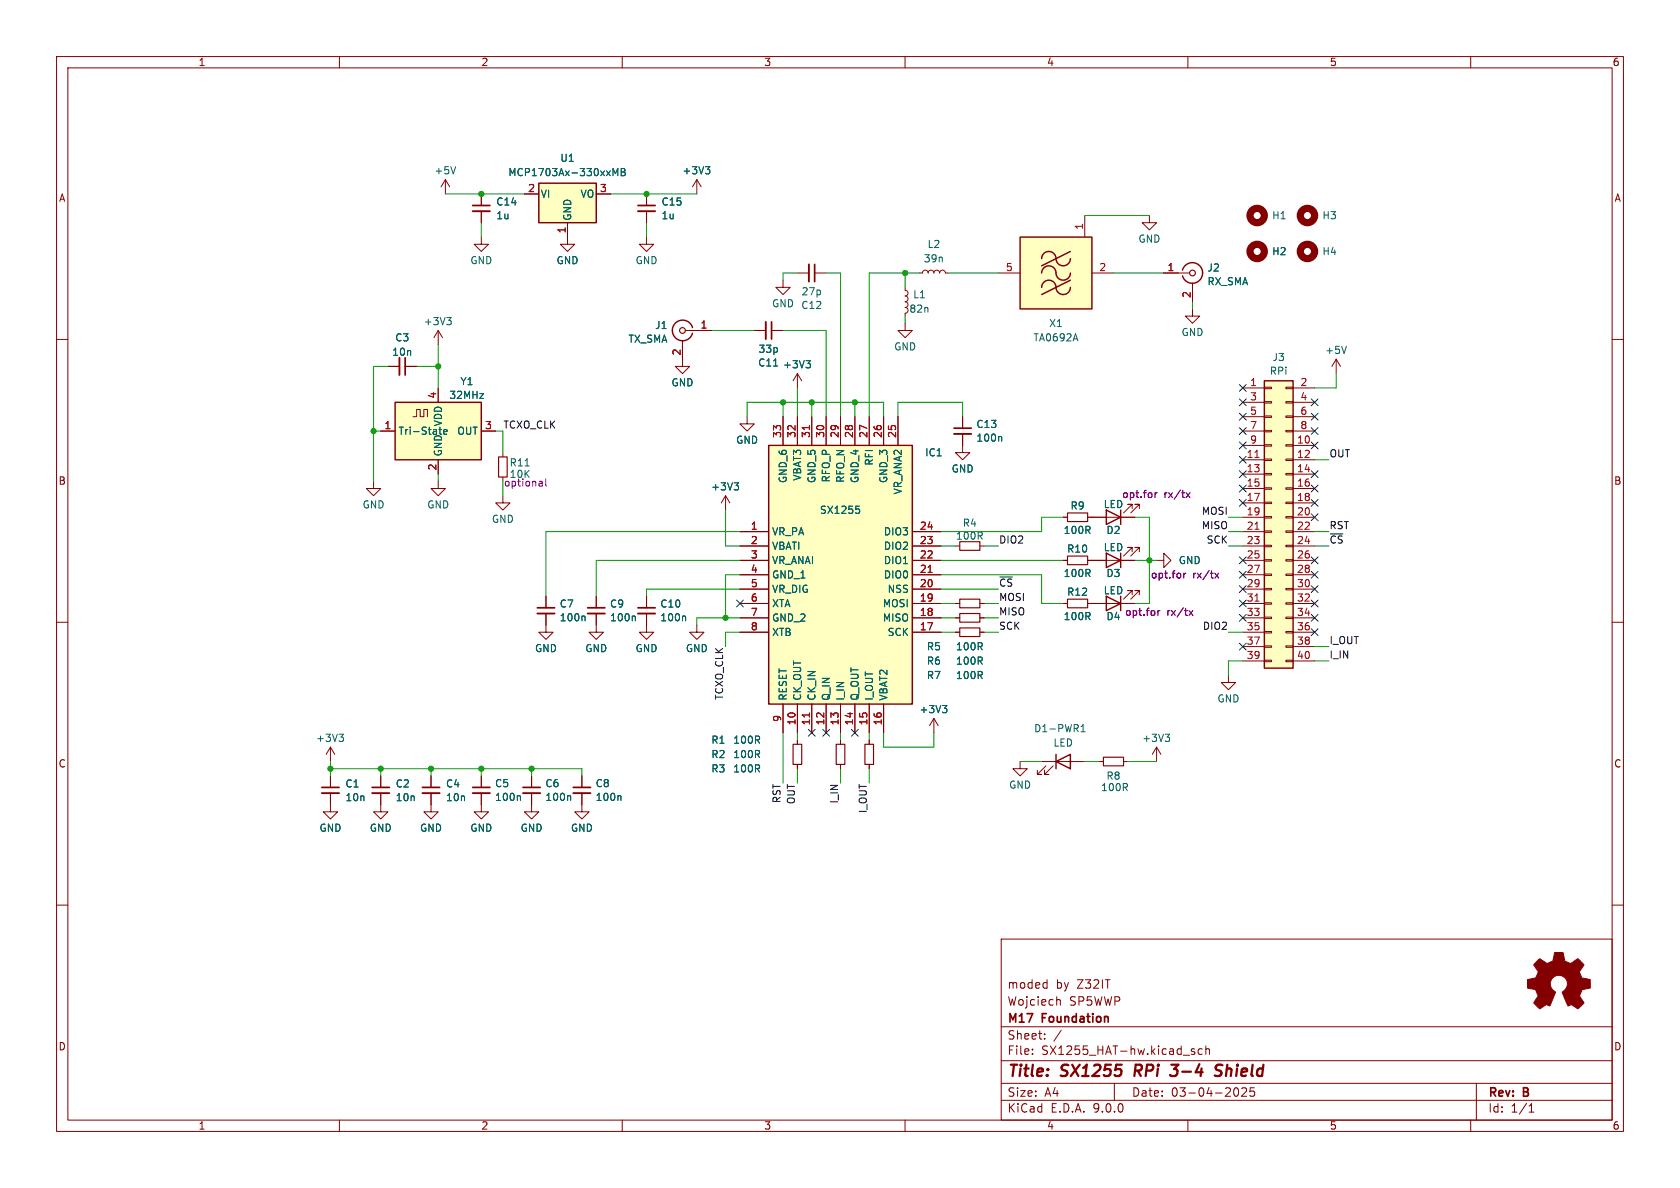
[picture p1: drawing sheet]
<svg xmlns="http://www.w3.org/2000/svg" width="297mm" height="210mm" viewBox="0 0 297 210" stroke-linecap="round" stroke-linejoin="round" font-family="sans-serif">
<g fill="none" stroke="#840000" stroke-width=".18">
<path d="M10 10h277v190h-277zM12 12h273v186h-273zM60 10v2M110 10v2M160 10v2M210 10v2M260 10v2M203.2 38.1v1.3h1.3l-1.3 1.2-1.3-1.2h1.3M121.2 58.4h4.5M133.3 58.4h2.1M136.4 58.4h2M160 57.2v1.2h1.3l-1.3 1.3-1.3-1.3h1.3"/>
<path d="M205.7 48.3h4.6M210.8 54.6v1.3h1.3l-1.3 1.3-1.3-1.3h1.3M210.8 50v3.3M10 60h2M120.6 60.2v4.6h1.3l-1.3 1.2-1.2-1.2h1.2M236.2 63.5l-.7 1.3M236.2 63.5l.8 1.3M236.2 63.5v2.5M285 60h2M66 85.1v1.3h1.3l-1.3 1.2-1.2-1.2h1.2M77.5 85.1v1.3h1.2l-1.2 1.2-1.3-1.2h1.3M88.9 87.6v1.3h1.3l-1.3 1.3-1.3-1.3h1.3"/>
<path d="M88.9 80v.8M128.3 87.6l-.8 1.3M128.3 87.6l.7 1.3M128.3 87.6v2.6M10 110h2M96.5 108.5v3.3h1.3l-1.3 1.2-1.3-1.2h1.3M96.5 105.4v2M105.4 105.4v2M105.4 108.5v2M114.3 105.4v2M114.3 108.5v2M123.2 110.5v1.3h1.3l-1.3 1.2-1.3-1.2h1.3"/>
<path d="M285 110h2M58.4 137.2v2M67.3 137.2v2M76.2 137.2v2M85.1 137.2v2M94 137.2v2M148.6 130.8v.8M148.6 135.1v.8M153.7 130.8v.8M153.7 135.1v.8M58.4 140.2v3.3h1.3l-1.3 1.3-1.3-1.3h1.3M67.3 140.2v3.3h1.3l-1.3 1.3-1.3-1.3h1.3"/>
<path d="M76.2 140.2v3.3h1.3l-1.3 1.3-1.3-1.3h1.3M85.1 140.2v3.3h1.3l-1.3 1.3-1.3-1.3h1.3M94 140.2v3.3h1.2l-1.2 1.3-1.3-1.3h1.3M102.9 142.2v1.3h1.2l-1.2 1.3-1.3-1.3h1.3M10 160h2M177 166h108v32h-108zM185 173.7l.1 .1M185.1 173.2v1.5M185.1 174.6l-.1 .1M187 176.7h.2l.3 .2v.8M285 160h2M60 198v2"/>
<path d="M110 198v2M160 198v2M177 194.5h108M177 191.5h108M177 187.5h108M177 181.5h108M182.5 186.3v.1M182.5 185.5v.1M184.7 183.6v.1M184.7 182.8v.1M187.6 182.1l-1.3 2M197 191.5v3"/>
<path d="M210 198v2M210.7 185.8l.5 .2v.2l-.2 .2-.4-.1M210.7 185.5h.5M212.5 185.5l-.4-.1-.3 .3v.4l.2 .2h.5M213.2 185.5l.2-.1 .3 .1 .1 .9M213.2 184.9v1.5M218.3 192.4l.2-.1a.81 .81 0 0 1 .5 .6 .81 .81 0 0 1-.3 .8h-.4M219.5 192.4l.6-.1 .2 .1 .1 .3-.9 1.1h.9M221.7 192.3h-.7v.7l.2-.1h.5l.1 .3-.1 .5-.2 .1-.5-.1M260 198v2M261 191.5v6.5M270.3 196.6h.9"/>
<path d="M270.3 195.5l.4-.4v1.5"/>
</g>
<path d="M200.8 188.2l-.3 2M207.1 188.2h1.2l-.7 .8 .4 .1M208 190l-.3 .2h-.6M216.1 188.3a.85 .85 0 0 0-1 .1 .45 .45 0 0 0 .1 .8l.4 .1a.49 .49 0 0 1 .3 .5 .49 .49 0 0 1-.4 .4l-.8-.1" fill="none" stroke="#840000" stroke-width=".4"/>
<path d="M136.4 56.9v3M95 107.4h3M103.9 107.4h3M112.8 107.4h3M56.9 139.2h3M65.8 139.2h3M74.7 139.2h3M83.6 139.2h3M92.5 139.2h3" fill="none" stroke="#840000" stroke-width=".3"/>
<path d="M135.4 56.9v3M95 108.5h3M103.9 108.5h3M112.8 108.5h3M56.9 140.2h3M65.8 140.2h3M74.7 140.2h3M83.6 140.2h3M92.5 140.2h3" fill="none" stroke="#840000" stroke-width=".33"/>
<path d="M238 61.2l-.4 1.3M92.8 82.4h.8M129.8 85.3h.8l-.5 .5M130.3 85.8l.3 .3v.3l-.3 .2M103.2 108.9l.2 .2v.6M112.1 108.9l.2 .2v.6M121 108.9l.2 .2v.6M91.8 140.7l.2 .1v.7M100.7 140.7l.2 .1v.7" fill="none" stroke="#006464" stroke-width=".18"/>
<g fill="none" stroke="#840000" stroke-width="1.3">
<circle cx="231.1" cy="38.1" r="1.27"/>
<circle cx="222.2" cy="44.4" r="1.27"/>
<circle cx="231.1" cy="44.4" r="1.27"/>
</g>
<path d="M118.9 58.4a1.81 1.81 0 0 0 1.5 1.8 1.81 1.81 0 0 0 2-1.3M122.4 57.9a1.82 1.82 0 0 0-2-1.3 1.82 1.82 0 0 0-1.5 1.8M209 47.8a1.81 1.81 0 0 1 2.8-1 1.81 1.81 0 0 1 0 2.9 1.81 1.81 0 0 1-2.7-.9" fill="none" stroke="#840000" stroke-width=".25"/>
<g fill="none" stroke="#840000" stroke-width=".2">
<path d="M88.1 80.8h1.6v3.5h-1.6zM147.8 131.6h1.6v3.5h-1.6zM152.9 131.6h1.5v3.5h-1.5z"/>
<circle cx="120.7" cy="58.4" r=".51"/>
<circle cx="210.8" cy="48.3" r=".51"/>
</g>
<path d="M95.7 85.1l.2 .2v.6M95.9 85.9h-.5M95.9 85.4h-.5M96.5 84.7v1l.2 .2" fill="none" stroke="#840084" stroke-width=".18"/>
<path d="M69.8 71.1h15.3v10.2h-15.3z" fill="#ffffc2"/>
<path d="M69.8 71.1h15.3v10.2h-15.3zM195.6 97.8l2.5 1.3-2.5 1.2zM198.1 97.8v2.5M195.6 105.4l2.5 1.3-2.5 1.3zM198.1 105.4v2.6" fill="none" stroke="#840000" stroke-width=".25"/>
<g fill="none" stroke="#840000" stroke-width=".18">
<path d="M77.5 58.4v2.6M77.5 58.4l-.8 1.3M77.5 58.4l.7 1.3M67.3 76.2h2.5M68.6 64.8h2M71.6 64.8h2.1M73 73.7h.7v-1.3h.6v1.3h.6v-1.3h.7v1.3M77.5 68.6v2.5M85.1 76.2h2.5M77.5 81.3v2.5M193 99.1h7.7M200.2 97.5v-.7h-.8h.8l-1.6 1.5"/>
<path d="M201.4 97.5v-.7h-.7h.7l-1.5 1.5M105.4 110.5v1.3h1.3l-1.3 1.2-1.3-1.2h1.3M114.3 110.5v1.3h1.3l-1.3 1.2-1.3-1.2h1.3M193 106.7h7.7M200.2 105.2v-.8h-.8h.8l-1.6 1.5M201.4 105.2v-.8h-.7h.7l-1.5 1.5M58.4 132.1l-.7 1.3M58.4 132.1l.8 1.3M58.4 132.1v2.5"/>
</g>
<path d="M79 56.1h.8l-.5 .5M79.5 56.6l.3 .3v.3l-.3 .2M77.8 75.5v1.1M78.5 76l-.1 .6M78.9 75.9l.1 .3-.6 .2M79 76.7l-.1 .1M59.9 129.8h.8l-.4 .5M60.5 130.3l.2 .2v.3l-.2 .3" fill="none" stroke="#006464" stroke-width=".18"/>
<path d="M71.6 63.2v3.1" fill="none" stroke="#840000" stroke-width=".3"/>
<path d="M70.6 63.2v3.1" fill="none" stroke="#840000" stroke-width=".33"/>
<path d="M204.7 107.9v.9M205.1 107.9l-.4 .3M209.3 101.3v.9M209.6 101.3l-.3 .3M210.2 107.9l.7 .9M210.9 107.9l-.7 .9M214.8 101.3l.6 .9M215.4 101.3l-.6 .9" fill="none" stroke="#840084" stroke-width=".18"/>
<path d="M223.5 67.3h5.1v50.8h-5.1z" fill="#ffffc2"/>
<path d="M223.5 67.3h5.1v50.8h-5.1z" fill="none" stroke="#840000" stroke-width=".25"/>
<g fill="none" stroke="#840000" stroke-width=".18">
<path d="M78.7 31.8l-.7 1.2M78.7 31.8l.8 1.2M78.7 31.8v2.5M85.1 34.3v2M85.1 37.3v2.1M132.1 73.7v1.2h1.2l-1.2 1.3-1.3-1.3h1.3M219.7 68.6h3.8M219.7 71.1h3.8M219.7 73.7h3.8M219.7 76.2h3.8M219.7 78.7h3.8M223.5 68.5h1.3v.2h-1.3z"/>
<path d="M223.5 71h1.3v.2h-1.3zM223.5 73.5h1.3v.3h-1.3zM223.5 76.1h1.3v.2h-1.3zM223.5 78.6h1.3v.3h-1.3zM227.3 68.5h1.3v.2h-1.3zM227.3 71h1.3v.2h-1.3zM227.3 73.5h1.3v.3h-1.3zM227.3 76.1h1.3v.2h-1.3zM227.3 78.6h1.3v.3h-1.3zM228.6 68.6h3.8M228.6 71.1h3.8M228.6 73.7h3.8"/>
<path d="M228.6 76.2h3.8M228.6 78.7h3.8M188 91.4h.7M192.3 91.4h.7M219.7 81.3h3.8M219.7 83.8h3.8M219.7 86.4h3.8M219.7 88.9h3.8M219.7 91.4h3.8M219.7 94h3.8M219.7 96.5h3.8M219.7 99.1h3.8"/>
<path d="M223.5 81.2h1.3v.2h-1.3zM223.5 83.7h1.3v.2h-1.3zM223.5 86.2h1.3v.3h-1.3zM223.5 88.8h1.3v.2h-1.3zM223.5 91.3h1.3v.3h-1.3zM223.5 93.9h1.3v.2h-1.3zM223.5 96.4h1.3v.2h-1.3zM223.5 98.9h1.3v.3h-1.3zM227.3 81.2h1.3v.2h-1.3zM227.3 83.7h1.3v.2h-1.3zM227.3 86.2h1.3v.3h-1.3zM227.3 88.8h1.3v.2h-1.3z"/>
<path d="M227.3 91.3h1.3v.3h-1.3zM227.3 93.9h1.3v.2h-1.3zM227.3 96.4h1.3v.2h-1.3zM227.3 98.9h1.3v.3h-1.3zM228.6 81.3h3.8M228.6 83.8h3.8M228.6 86.4h3.8M228.6 88.9h3.8M228.6 91.4h3.8M228.6 94h3.8M228.6 96.5h3.8M228.6 99.1h3.8"/>
<path d="M219.7 101.6h3.8M219.7 104.1h3.8M219.7 106.7h3.8M219.7 109.2h3.8M219.7 111.8h3.8M219.7 114.3h3.8M219.7 116.8h3.8M223.5 101.5h1.3v.2h-1.3zM223.5 104h1.3v.3h-1.3zM223.5 106.6h1.3v.2h-1.3zM223.5 109.1h1.3v.2h-1.3zM223.5 111.6h1.3v.3h-1.3z"/>
<path d="M223.5 114.2h1.3v.2h-1.3zM223.5 116.7h1.3v.3h-1.3zM227.3 101.5h1.3v.2h-1.3zM227.3 104h1.3v.3h-1.3zM227.3 106.6h1.3v.2h-1.3zM227.3 109.1h1.3v.2h-1.3zM227.3 111.6h1.3v.3h-1.3zM227.3 114.2h1.3v.2h-1.3zM227.3 116.7h1.3v.3h-1.3zM228.6 101.6h3.8M228.6 104.1h3.8M228.6 106.7h3.8"/>
<path d="M228.6 109.2h3.8M228.6 111.8h3.8M228.6 114.3h3.8M228.6 116.8h3.8M141 130.8v.8M141 135.1v.8"/>
</g>
<path d="M221.9 80.9h.7M221.9 93.6h.7M221.9 106.3h.7" fill="none" stroke="#a90000" stroke-width=".18"/>
<path d="M188.7 90.7h3.6v1.5h-3.6zM140.2 131.6h1.5v3.5h-1.5z" fill="none" stroke="#840000" stroke-width=".2"/>
<path d="M83.6 36.3h3" fill="none" stroke="#840000" stroke-width=".3"/>
<path d="M83.6 37.3h3" fill="none" stroke="#840000" stroke-width=".33"/>
<path d="M80.6 29.5l-.5 1.2" fill="none" stroke="#006464" stroke-width=".18"/>
<path d="M135.9 78.7h25.4v45.8h-25.4z" fill="#ffffc2"/>
<path d="M135.9 78.7h25.4v45.8h-25.4zM195.6 90.2l2.5 1.2-2.5 1.3zM198.1 90.2v2.5" fill="none" stroke="#840000" stroke-width=".25"/>
<g fill="none" stroke="#840000" stroke-width=".18">
<path d="M138.4 49.5v1.3h1.3l-1.3 1.3-1.2-1.3h1.2M141 48.3h2M144 48.3h2M162.6 48.3h.5l.1-.4 .4-.1 .3 .1 .2 .4 .1-.4 .4-.1 .3 .1 .2 .4 .1-.4 .4-.1 .4 .1 .1 .4 .2-.4 .3-.1 .4 .1 .1 .4h.5M138.4 73.7v5M141 66v2.6M141 73.7v5M141 66l-.8 1.3M141 66l.7 1.3M143.5 73.7v5M146 73.7v5M148.6 73.7v5"/>
<path d="M151.1 73.7v5M153.7 73.7v5M156.2 73.7v5M158.7 73.7v5M170.2 76.7v3.3h1.2l-1.2 1.3-1.3-1.3h1.3M170.2 73.7v2M130.8 94h5.1M130.8 96.5h5.1M130.8 99.1h5.1M161.3 94h5.1M161.3 96.5h5.1M161.3 99.1h5.1"/>
<path d="M168.9 96.5h.8M173.2 96.5h.8M193 91.4h7.7M200.2 89.9v-.7h-.8h.8l-1.6 1.5M201.4 89.9v-.7h-.7h.7l-1.5 1.5M130.8 101.6h5.1M130.8 104.1h5.1M130.8 106.7h5.1M130.8 109.2h5.1M130.8 111.8h5.1M161.3 101.6h5.1M161.3 104.1h5.1"/>
<path d="M161.3 106.7h5.1M161.3 109.2h5.1M161.3 111.8h5.1M138.4 124.5v5M141 124.5v5M143.5 124.5v5M146 124.5v5M148.6 124.5v5M151.1 124.5v5M153.7 124.5v5M156.2 124.5v5"/>
</g>
<path d="M143.1 75.2v.8M164.1 101.2h.7M143.1 126v.8" fill="none" stroke="#a90000" stroke-width=".18"/>
<path d="M142.5 63.8h.8l-.5 .4M143 64.2l.3 .3v.3l-.3 .2M176.9 77.2l.2 .1v.7M151.3 89.5h.6M151.4 90h.3l.3 .2-.1 .5h-.5" fill="none" stroke="#006464" stroke-width=".18"/>
<path d="M271.7 170l.5-.5 .9 .6a.62 .62 0 0 0 1 0l.2-.1a1.62 1.62 0 0 0 .5-1.4l.1-.2h1.4l.2 .8a.74 .74 0 0 0 .7 .9l.5 .2 1.3-.8 1 1-.4 .7a.75 .75 0 0 0-.1 1.2l.2 .5 1.4 .3 .1 1.5-1.5 .2v.2a1.23 1.23 0 0 0-.3 1.2l.6 1-.1 .1-1 .9-.8-.5a.54 .54 0 0 0-.8 0l-1.1-2.3a2.33 2.33 0 0 0 .9-2 1.54 1.54 0 0 0-2.5-.7 1.54 1.54 0 0 0 .4 2.6l-1.1 2.4a.69 .69 0 0 0-1.1 .2l-.6 .3-1.1-1 .8-1.2-.2-.6a.71 .71 0 0 0-.9-.7l-.7-.2v-1.4l.4-.1a1.11 1.11 0 0 0 1.2-.7 .72 .72 0 0 0-.2-1.2l-.4-.7z" fill="#840000" stroke="#840000" stroke-width=".18"/>
<path d="M144 46.7v3.1M168.7 75.7h3" fill="none" stroke="#840000" stroke-width=".3"/>
<path d="M143 46.7v3.1M168.7 76.7h3" fill="none" stroke="#840000" stroke-width=".33"/>
<path d="M169.7 95.8h3.5v1.5h-3.5z" fill="none" stroke="#840000" stroke-width=".2"/>
<path d="M204.2 87.1v.9M204.6 87.1l-.4 .3M209.7 87.1l.7 .9M210.4 87.1l-.7 .9" fill="none" stroke="#840084" stroke-width=".18"/>
<path d="M180.3 41.9h12.7v12.7h-12.7z" fill="#ffffc2"/>
<path d="M180.3 41.9h12.7v12.7h-12.7zM184.1 50.8a1.31 1.31 0 0 1 1.5-1.3 1.31 1.31 0 0 1 1.1 1.6 1.27 1.27 0 0 0 1.4 1 1.27 1.27 0 0 0 1.1-1.3M184.1 48.3a1.31 1.31 0 0 1 1.5-1.3 1.31 1.31 0 0 1 1.1 1.6 1.27 1.27 0 0 0 1.4 .9 1.27 1.27 0 0 0 1.1-1.2M184.1 45.7a1.31 1.31 0 0 1 1.5-1.2 1.31 1.31 0 0 1 1.1 1.5 1.27 1.27 0 0 0 1.4 1 1.27 1.27 0 0 0 1.1-1.3M189.2 49.5l-5.1 2.6M189.2 44.5l-5.1 2.5M186.7 134.6l2.5-1.2v2.5zM186.7 133.4v2.5" fill="none" stroke="#840000" stroke-width=".25"/>
<g fill="none" stroke="#840000" stroke-width=".18">
<path d="M191.8 38.1v3.8M85.1 41.9v1.3h1.3l-1.3 1.3-1.3-1.3h1.3M100.3 41.9v1.3h1.3l-1.3 1.3-1.2-1.3h1.2M160 50.8v.5l.4 .2 .1 .3-.1 .4-.4 .1 .4 .2 .1 .3-.1 .4-.4 .1 .4 .3 .1 .4-.2 .3h-.3l.4 .2 .1 .4-.1 .3-.4 .2v.5M176.5 48.3h3.8M193 48.3h3.8M188 99.1h.7M192.3 99.1h.7M204.5 99.1h1.2v-1.3l1.3 1.3-1.3 1.2v-1.2M168.9 106.7h.8M168.9 109.2h.8M168.9 111.8h.8"/>
<path d="M173.2 106.7h.8M173.2 109.2h.8M173.2 111.8h.8M188 106.7h.7M192.3 106.7h.7M217.2 119.4v1.3h1.2l-1.2 1.2-1.3-1.2h1.3M102.9 137.2v2M165.1 127l-.8 1.3M165.1 127l.8 1.3M165.1 127v2.5M180.3 134.6v1.3h1.3l-1.3 1.3-1.2-1.3h1.2M184.1 134.6h7.7"/>
<path d="M184.9 135.4l-1.5 1.5h.7h-.7v-.8M186.2 135.4l-1.5 1.5h.7h-.7v-.8M194.3 134.6h.8M198.6 134.6h.8M204.5 132.1l-.8 1.3M204.5 132.1l.7 1.3M204.5 132.1v2.5M102.9 140.2v2"/>
</g>
<path d="M101.3 139.2h3.1" fill="none" stroke="#840000" stroke-width=".3"/>
<path d="M101.3 140.2h3.1" fill="none" stroke="#840000" stroke-width=".33"/>
<path d="M166.6 124.7h.8l-.4 .5M167.2 125.2l.2 .2v.3l-.2 .3M191.1 129.4h.7M191.1 128.5l.4-.4v1.3M206 129.8h.8l-.5 .5M206.5 130.3l.3 .2v.3l-.3 .3M109.6 140.7l.2 .1v.7" fill="none" stroke="#006464" stroke-width=".18"/>
<circle cx="222.2" cy="38.1" r="1.27" fill="none" stroke="#840000" stroke-width="1.3"/>
<path d="M188.7 98.3h3.6v1.5h-3.6zM169.7 108.5h3.5v1.5h-3.5zM169.7 105.9h3.5v1.5h-3.5zM169.7 111h3.5v1.5h-3.5zM188.7 105.9h3.6v1.5h-3.6zM195.1 133.9h3.5v1.5h-3.5z" fill="none" stroke="#840000" stroke-width=".2"/>
<path d="M95.2 32.4h10.2v7h-10.2z" fill="#ffffc2"/>
<path d="M95.2 32.4h10.2v7h-10.2z" fill="none" stroke="#840000" stroke-width=".25"/>
<g fill="none" stroke="#840000" stroke-width=".18">
<path d="M85.1 34.3v2M85.1 37.3v2.1M92.7 34.3h2.5M100.3 39.4v2.5M105.4 34.3h2.5M114.3 34.3v2M114.3 37.3v2.1M123.2 31.8l-.8 1.2M123.2 31.8l.8 1.2M123.2 31.8v2.5M114.3 41.9v1.3h1.3l-1.3 1.3-1.3-1.3h1.3M123.2 58.4h2.5"/>
<path d="M133.3 58.4h2.1M136.4 58.4h2M205.7 48.3h2.6M210.8 50.8v2.5M67.3 76.2h2.5M68.6 64.8h2M71.6 64.8h2.1M77.5 68.6v2.5M85.1 76.2h2.5M120.6 61v2.5M138.4 73.7v5M141 73.7v5"/>
<path d="M143.5 73.7v5M146 73.7v5M148.6 73.7v5M151.1 73.7v5M153.7 73.7v5M156.2 73.7v5M158.7 73.7v5M170.2 73.7v2M170.2 76.7v2M77.5 81.3v2.5M130.8 94h5.1M130.8 96.5h5.1"/>
<path d="M130.8 99.1h5.1M161.3 94h5.1M161.3 96.5h5.1M161.3 99.1h5.1M188 91.4h.7M188 99.1h.7M192.3 91.4h3.3M192.3 99.1h3.3M198.1 91.4h2.6M198.1 99.1h2.6M96.5 105.4v2M96.5 108.5v2"/>
<path d="M105.4 105.4v2M105.4 108.5v2M114.3 105.4v2M114.3 108.5v2M130.8 101.6h5.1M130.8 104.1h5.1M130.8 106.7h5.1M130.8 109.2h5.1M130.8 111.8h5.1M161.3 101.6h5.1M161.3 104.1h5.1M161.3 106.7h5.1"/>
<path d="M161.3 109.2h5.1M161.3 111.8h5.1M168.9 106.7h.8M168.9 109.2h.8M168.9 111.8h.8M173.2 106.7h.8M173.2 109.2h.8M173.2 111.8h.8M188 106.7h.7M192.3 106.7h3.3M198.1 106.7h2.6M58.4 137.2v2"/>
<path d="M67.3 137.2v2M76.2 137.2v2M85.1 137.2v2M94 137.2v2M102.9 137.2v2M138.4 124.5v5M141 124.5v5M141 130.8v.8M141 135.1v.8M143.5 124.5v5M146 124.5v5M148.6 124.5v5"/>
<path d="M148.6 130.8v.8M148.6 135.1v.8M151.1 124.5v5M153.7 124.5v5M153.7 130.8v.8M153.7 135.1v.8M156.2 124.5v5M58.4 140.2v2M67.3 140.2v2M76.2 140.2v2M85.1 140.2v2M94 140.2v2"/>
<path d="M102.9 140.2v2"/>
</g>
<g fill="none" stroke="#006464" stroke-width=".18">
<path d="M108.4 31.1v-1.3l.4 .9 .4-.9v1.3M109.8 29.8h.4l.3 .2-.3 .4 .3 .1 .1 .3-.3 .3h-.5zM109.8 30.4h.4M124.7 29.5h.8l-.4 .5M125.2 30l.3 .2v.3l-.3 .2M77.8 75.5v1.1M78.5 76l-.1 .6M78.9 75.9l.1 .3-.6 .2M79 76.7l-.1 .1M142.5 63.8h.8l-.5 .4M143 64.2l.3 .3v.3l-.3 .2M176.9 77.2l.2 .1v.7"/>
<path d="M129.8 85.3h.8l-.5 .5M130.3 85.8l.3 .3v.3l-.3 .2M151.3 89.5h.6M151.4 90h.3l.3 .2-.1 .5h-.5M103.2 108.9l.2 .2v.6M112.1 108.9l.2 .2v.6M121 108.9l.2 .2v.6M166.6 124.7h.8l-.4 .5M167.2 125.2l.2 .2v.3l-.2 .3M91.8 140.7l.2 .1v.7M100.7 140.7l.2 .1v.7M109.6 140.7l.2 .1v.7"/>
</g>
<path d="M112.8 36.3h3" fill="none" stroke="#840000" stroke-width=".3"/>
<path d="M112.8 37.3h3" fill="none" stroke="#840000" stroke-width=".33"/>
<g fill="none" stroke="#009600" stroke-width=".18">
<path d="M78.7 34.3h14M85.1 39.4v2.5M107.9 34.3h15.3M114.3 39.4v2.5M191.8 38.1h11.4M125.7 58.4h7.6M138.4 58.4h7.6v15.3M141 48.3h-2.6v1.2M146 48.3h2.6v25.4M160 48.3v2.5M160 55.9v1.3M162.6 48.3h-8.9v25.4"/>
<path d="M167.6 48.3h8.9M196.8 48.3h8.9M210.8 53.3v1.3M66 76.2h1.3M68.6 64.8h-2.6v20.3M73.7 64.8h3.8M77.5 61v7.6M87.6 76.2h1.3v3.8M132.1 73.7v-2.6h24.1v2.6M138.4 71.1v2.6M141 68.6v5.1M143.5 71.1v2.6"/>
<path d="M151.1 71.1v2.6M158.7 73.7v-2.6h11.5v2.6M236.2 66v2.6h-3.8M77.5 83.8v1.3M88.9 85.1v2.5M128.3 90.2v6.3h2.5M130.8 94h-34.3v11.4M130.8 99.1h-25.4v6.3M166.4 96.5h2.5M166.4 99.1h21.6M174 96.5h2.5M188 91.4h-3.9v2.6h-17.7"/>
<path d="M200.7 91.4h2.5v15.3h-2.5M200.7 99.1h3.8M217.2 96.5h2.5M217.2 94h2.5M217.2 91.4h2.5M232.4 96.5h2.5M232.4 94h2.5M232.4 81.3h2.5M130.8 111.8h-2.5v2.5M130.8 109.2h-7.6v1.3M130.8 101.6h-2.5v7.6M130.8 104.1h-16.5v1.3"/>
<path d="M166.4 111.8h2.5M166.4 109.2h2.5M166.4 101.6h17.7v5.1h3.9M166.4 104.1h10.1M166.4 106.7h2.5M174 111.8h2.5M174 109.2h2.5M174 106.7h2.5M217.2 111.8h2.5M219.7 116.8h-2.5v2.6M232.4 116.8h2.5M232.4 114.3h2.5"/>
<path d="M58.4 135.9h44.5v1.3M58.4 134.6v2.6M67.3 135.9v1.3M76.2 135.9v1.3M85.1 135.9v1.3M94 135.9v1.3M138.4 129.5v8.9M141 129.5v1.3M141 135.9v2.5M148.6 129.5v1.3M148.6 135.9v2.5M153.7 129.5v1.3"/>
<path d="M153.7 135.9v2.5M156.2 129.5v2.6h8.9v-2.6M180.3 134.6h3.8M191.8 134.6h2.5M199.4 134.6h5.1"/>
</g>
<g fill="none" stroke="#000084" stroke-width=".18">
<path d="M219.1 70.5l1.2 1.2M219.1 78.1l1.2 1.2M219.1 73.1l1.2 1.2M219.1 75.6l1.2 1.2M219.1 68l1.2 1.2M220.3 70.5l-1.2 1.2M220.3 78.1l-1.2 1.2M220.3 68l-1.2 1.2M220.3 73.1l-1.2 1.2M220.3 75.6l-1.2 1.2M231.8 78.1l1.2 1.2M231.8 73.1l1.2 1.2"/>
<path d="M231.8 70.5l1.2 1.2M231.8 75.6l1.2 1.2M233 78.1l-1.2 1.2M233 73.1l-1.2 1.2M233 70.5l-1.2 1.2M233 75.6l-1.2 1.2M219.1 98.5l1.2 1.2M219.1 85.8l1.2 1.2M219.1 83.2l1.2 1.2M219.1 80.7l1.2 1.2M219.1 88.3l1.2 1.2M220.3 98.5l-1.2 1.2"/>
<path d="M220.3 85.8l-1.2 1.2M220.3 83.2l-1.2 1.2M220.3 80.7l-1.2 1.2M220.3 88.3l-1.2 1.2M231.8 85.8l1.2 1.2M231.8 88.3l1.2 1.2M231.8 98.5l1.2 1.2M231.8 90.8l1.2 1.2M231.8 83.2l1.2 1.2M233 85.8l-1.2 1.2M233 88.3l-1.2 1.2M233 90.8l-1.2 1.2"/>
<path d="M233 98.5l-1.2 1.2M233 83.2l-1.2 1.2M130.2 106.1l1.2 1.2M131.4 106.1l-1.2 1.2M219.1 108.6l1.2 1.2M219.1 101l1.2 1.2M219.1 103.5l1.2 1.2M219.1 113.7l1.2 1.2M219.1 106.1l1.2 1.2M220.3 108.6l-1.2 1.2M220.3 101l-1.2 1.2M220.3 103.5l-1.2 1.2"/>
<path d="M220.3 113.7l-1.2 1.2M220.3 106.1l-1.2 1.2M231.8 111.2l1.2 1.2M231.8 106.1l1.2 1.2M231.8 108.6l1.2 1.2M231.8 103.5l1.2 1.2M231.8 101l1.2 1.2M233 106.1l-1.2 1.2M233 108.6l-1.2 1.2M233 111.2l-1.2 1.2M233 101l-1.2 1.2M233 103.5l-1.2 1.2"/>
<path d="M142.9 128.9l1.2 1.2M144.1 128.9l-1.2 1.2M145.4 128.9l1.3 1.2M146.7 128.9l-1.3 1.2M150.5 128.9l1.2 1.2M151.7 128.9l-1.2 1.2"/>
</g>
<path d="M204.2 87.1v.9M204.6 87.1l-.4 .3M209.7 87.1l.7 .9M210.4 87.1l-.7 .9M204.7 107.9v.9M205.1 107.9l-.4 .3M209.3 101.3v.9M209.6 101.3l-.3 .3M210.2 107.9l.7 .9M210.9 107.9l-.7 .9M214.8 101.3l.6 .9M215.4 101.3l-.6 .9" fill="none" stroke="#840084" stroke-width=".18"/>
<path d="M143.1 75.2v.8M164.1 101.2h.7M143.1 126v.8" fill="none" stroke="#a90000" stroke-width=".18"/>
<g fill="#009600" stroke="#009600" stroke-width=".18">
<circle cx="66" cy="76.2" r=".46"/>
<circle cx="94" cy="135.9" r=".46"/>
<circle cx="76.2" cy="135.9" r=".46"/>
<circle cx="67.3" cy="135.9" r=".46"/>
<circle cx="85.1" cy="135.9" r=".46"/>
<circle cx="58.4" cy="135.9" r=".46"/>
<circle cx="160" cy="48.3" r=".46"/>
<circle cx="143.5" cy="71.1" r=".46"/>
<circle cx="151.1" cy="71.1" r=".46"/>
<circle cx="138.4" cy="71.1" r=".46"/>
<circle cx="128.3" cy="109.2" r=".46"/>
<circle cx="203.2" cy="99.1" r=".46"/>
<circle cx="114.3" cy="34.3" r=".46"/>
<circle cx="85.1" cy="34.3" r=".46"/>
<circle cx="77.5" cy="64.8" r=".46"/>
</g>
<g font-size="2.8" fill="#840000">
<text x="178" y="190.9">Title:</text>
<text x="187.7" y="190.9">SX1255</text>
<text x="201.4" y="190.9">RPi</text>
<text x="208.7" y="190.9">3-4</text>
<text x="217.3" y="190.9">Shield</text>
</g>
<g font-size="2.1" fill="#840000">
<text x="178" y="178">Wojciech</text>
<text x="178" y="175">moded</text>
<text x="186.7" y="175">by</text>
<text x="189" y="178">SP5WWP</text>
<text x="190.5" y="175">Z32IT</text>
<text x="178" y="184">Sheet:</text>
<text x="178" y="181.2">M17</text>
<text x="184.3" y="181.2">Foundation</text>
<text x="178" y="186.7">File:</text>
<text x="184.1" y="186.7">SX1255_HAT-hw.kicad_sch</text>
<text x="178" y="196.9">KiCad</text>
<text x="178" y="194.1">Size:</text>
<text x="184.7" y="194.1">A4</text>
<text x="185.7" y="196.9">E.D.A.</text>
<text x="193.3" y="196.9">9.0.0</text>
<text x="200" y="194.1">Date:</text>
<text x="207" y="194.1">03-04-2025</text>
<text x="263" y="194.3">Rev:</text>
<text x="263" y="196.9">Id:</text>
<text x="267.1" y="196.9">1/1</text>
<text x="269.4" y="194.3">B</text>
</g>
<g font-size="1.8" fill="#840000">
<text x="35" y="11.9">1</text>
<text x="85" y="11.9">2</text>
<text x="135" y="11.9">3</text>
<text x="185" y="11.9">4</text>
<text x="235" y="11.9">5</text>
<text x="285" y="11.9">6</text>
<text x="10.3" y="35.9">A</text>
<text x="285.3" y="35.9">A</text>
<text x="10.3" y="85.9">B</text>
<text x="285.3" y="85.9">B</text>
<text x="10.3" y="135.9">C</text>
<text x="285.3" y="135.9">C</text>
<text x="10.3" y="185.9">D</text>
<text x="285.3" y="185.9">D</text>
<text x="35" y="199.9">1</text>
<text x="85" y="199.9">2</text>
<text x="135" y="199.9">3</text>
<text x="185" y="199.9">4</text>
<text x="235" y="199.9">5</text>
<text x="285" y="199.9">6</text>
</g>
<g font-size="1.8" fill="#006464">
<text x="99" y="28.8">U1</text>
<text x="76.7" y="31">+5V</text>
<text x="89.8" y="31.3">MCP1703Ax-330xxMB</text>
<text x="95.5" y="35.2">VI</text>
<text x="102.5" y="35.2">VO</text>
<text x="120.5" y="31">+3V3</text>
<text x="87.6" y="39">1u</text>
<text x="87.6" y="36.5">C14</text>
<text x="101.2" y="39.1" transform="rotate(-90 101.2 39.1)">GND</text>
<text x="116.8" y="39">1u</text>
<text x="116.8" y="36.5">C15</text>
<text x="224.8" y="39">H1</text>
<text x="233.7" y="39">H3</text>
<text x="83.1" y="46.9">GND</text>
<text x="98.3" y="46.9">GND</text>
<text x="112.3" y="46.9">GND</text>
<text x="163.2" y="46.6">39n</text>
<text x="163.9" y="44">L2</text>
<text x="201.2" y="43.1">GND</text>
<text x="224.8" y="45.3">H2</text>
<text x="233.7" y="45.3">H4</text>
<text x="141.6" y="52.4">27p</text>
<text x="161.3" y="52.9">L1</text>
<text x="213.4" y="48.2">J2</text>
<text x="213.4" y="50.6">RX_SMA</text>
<text x="74.8" y="57.7">+3V3</text>
<text x="115.7" y="58.4">J1</text>
<text x="136.4" y="54.5">GND C12</text>
<text x="160.7" y="55.5">82n</text>
<text x="185.4" y="58">X1</text>
<text x="208.8" y="59.6">GND</text>
<text x="69.2" y="63.1">10n</text>
<text x="69.8" y="60.6">C3</text>
<text x="111" y="60.8">TX_SMA</text>
<text x="133.9" y="65">C11 +3V3</text>
<text x="134" y="62.6">33p</text>
<text x="158" y="62.1">GND</text>
<text x="182.6" y="60.6">TA0692A</text>
<text x="224.9" y="64">J3</text>
<text x="234.2" y="62.8">+5V</text>
<text x="79.3" y="70.7">32MHz</text>
<text x="81.3" y="68.3">Y1</text>
<text x="118.6" y="68.5">GND</text>
<text x="224.4" y="66.5">RPi</text>
<text x="70.4" y="77.1">Tri-State</text>
<text x="78.3" y="75.5" transform="rotate(-90 78.3 75.5)">VDD</text>
<text x="80.8" y="77.1">OUT</text>
<text x="172.5" y="75.9">C13</text>
<text x="78.3" y="80.8" transform="rotate(-90 78.3 80.8)">GND</text>
<text x="90" y="82.7">R11</text>
<text x="130" y="78.7">GND</text>
<text x="154.5" y="82.4" transform="rotate(-90 154.5 82.4)">RFI</text>
<text x="163.5" y="80.9">IC1</text>
<text x="168.1" y="83.7">GND</text>
<text x="172.5" y="78.3">100n</text>
<text x="125.6" y="86.9">+3V3</text>
<text x="139.3" y="85.5" transform="rotate(-90 139.3 85.5)">GND_6</text>
<text x="141.8" y="85.1" transform="rotate(-90 141.8 85.1)">VBAT3</text>
<text x="144.4" y="85.5" transform="rotate(-90 144.4 85.5)">GND_5</text>
<text x="146.9" y="85.4" transform="rotate(-90 146.9 85.4)">RFO_P</text>
<text x="149.5" y="85.4" transform="rotate(-90 149.5 85.4)">RFO_N</text>
<text x="152" y="85.5" transform="rotate(-90 152 85.5)">GND_4</text>
<text x="157.1" y="85.5" transform="rotate(-90 157.1 85.5)">GND_3</text>
<text x="159.6" y="87.5" transform="rotate(-90 159.6 87.5)">VR_ANA2</text>
<text x="64" y="90.1">GND</text>
<text x="75.4" y="90.1">GND</text>
<text x="86.9" y="92.6">GND</text>
<text x="136.4" y="94.8">VR_PA</text>
<text x="144.9" y="91">SX1255</text>
<text x="156.2" y="94.8">DIO3</text>
<text x="168.9" y="95.6">100R</text>
<text x="170.1" y="93.3">R4</text>
<text x="187.9" y="94.6">100R</text>
<text x="189.2" y="90.3">R9</text>
<text x="195" y="90">LED</text>
<text x="195.5" y="94.6">D2</text>
<text x="136.4" y="97.4">VBATI</text>
<text x="136.4" y="99.9">VR_ANAI</text>
<text x="156.2" y="97.4">DIO2</text>
<text x="156.2" y="99.9">DIO1</text>
<text x="188.6" y="97.9">R10</text>
<text x="195" y="97.6">LED</text>
<text x="208.3" y="99.9">GND</text>
<text x="98.9" y="107.6">C7</text>
<text x="107.7" y="107.6">C9</text>
<text x="116.6" y="107.6">C10</text>
<text x="136.4" y="102.5">GND_1</text>
<text x="136.4" y="105">VR_DIG</text>
<text x="136.4" y="107.5">XTA</text>
<text x="156" y="107.5">MOSI</text>
<text x="156.2" y="102.5">DIO0</text>
<text x="156.8" y="105">NSS</text>
<text x="187.9" y="102.2">100R</text>
<text x="188.6" y="105.5">R12</text>
<text x="195" y="105.3">LED</text>
<text x="195.5" y="102.2">D3</text>
<text x="98.9" y="110">100n</text>
<text x="107.7" y="110">100n</text>
<text x="116.6" y="110">100n</text>
<text x="136.4" y="110.1">GND_2</text>
<text x="136.4" y="112.6">XTB</text>
<text x="156" y="110.1">MISO</text>
<text x="156.8" y="112.6">SCK</text>
<text x="187.9" y="109.8">100R</text>
<text x="195.5" y="109.8">D4</text>
<text x="94.5" y="115.5">GND</text>
<text x="103.4" y="115.5">GND</text>
<text x="112.3" y="115.5">GND</text>
<text x="121.2" y="115.5">GND</text>
<text x="163.8" y="117.7">R6</text>
<text x="163.8" y="115.2">R5</text>
<text x="168.9" y="117.7">100R</text>
<text x="168.9" y="115.2">100R</text>
<text x="139.3" y="124" transform="rotate(-90 139.3 124)">RESET</text>
<text x="141.8" y="124" transform="rotate(-90 141.8 124)">CK_OUT</text>
<text x="144.4" y="124" transform="rotate(-90 144.4 124)">CK_IN</text>
<text x="146.9" y="124" transform="rotate(-90 146.9 124)">Q_IN</text>
<text x="149.5" y="124" transform="rotate(-90 149.5 124)">I_IN</text>
<text x="152" y="124" transform="rotate(-90 152 124)">Q_OUT</text>
<text x="154.5" y="124" transform="rotate(-90 154.5 124)">I_OUT</text>
<text x="157.1" y="124" transform="rotate(-90 157.1 124)">VBAT2</text>
<text x="163.8" y="120.2">R7</text>
<text x="168.9" y="120.2">100R</text>
<text x="215.1" y="124.4">GND</text>
<text x="55.8" y="131.4">+3V3</text>
<text x="125.7" y="131.7">R1</text>
<text x="129.5" y="131.7">100R</text>
<text x="162.5" y="126.3">+3V3</text>
<text x="182.7" y="129.6">D1-PWR1</text>
<text x="201.8" y="131.4">+3V3</text>
<text x="125.7" y="134.2">R2</text>
<text x="125.7" y="136.8">R3</text>
<text x="129.5" y="134.2">100R</text>
<text x="129.5" y="136.8">100R</text>
<text x="186.1" y="132.2">LED</text>
<text x="61" y="139.4">C1</text>
<text x="61" y="141.8">10n</text>
<text x="69.9" y="139.4">C2</text>
<text x="69.9" y="141.8">10n</text>
<text x="78.7" y="139.4">C4</text>
<text x="78.7" y="141.8">10n</text>
<text x="87.4" y="139.4">C5</text>
<text x="87.4" y="141.8">100n</text>
<text x="96.3" y="139.4">C6</text>
<text x="96.3" y="141.8">100n</text>
<text x="105.2" y="139.4">C8</text>
<text x="105.2" y="141.8">100n</text>
<text x="178.3" y="139.6">GND</text>
<text x="194.6" y="140.1">100R</text>
<text x="195.5" y="138">R8</text>
<text x="56.4" y="147.2">GND</text>
<text x="65.3" y="147.2">GND</text>
<text x="74.2" y="147.2">GND</text>
<text x="83.1" y="147.2">GND</text>
<text x="91.9" y="147.2">GND</text>
<text x="100.8" y="147.2">GND</text>
</g>
<g font-size="1.8" fill="#a90000">
<text x="93.3" y="34">2</text>
<text x="106" y="34">3</text>
<text x="100.1" y="41.3" transform="rotate(-90 100.1 41.3)">1</text>
<text x="191.5" y="40.7" transform="rotate(-90 191.5 40.7)">1</text>
<text x="177.7" y="48">5</text>
<text x="194.2" y="48">2</text>
<text x="206.3" y="48">1</text>
<text x="210.6" y="52.8" transform="rotate(-90 210.6 52.8)">2</text>
<text x="123.8" y="58.2">1</text>
<text x="120.4" y="62.9" transform="rotate(-90 120.4 62.9)">2</text>
<text x="77.2" y="70.6" transform="rotate(-90 77.2 70.6)">4</text>
<text x="220.9" y="68.3">1</text>
<text x="220.9" y="70.9">3</text>
<text x="229.8" y="68.3">2</text>
<text x="229.8" y="70.9">4</text>
<text x="67.9" y="75.9">1</text>
<text x="85.7" y="75.9">3</text>
<text x="138.2" y="77.5" transform="rotate(-90 138.2 77.5)">33</text>
<text x="140.7" y="77.5" transform="rotate(-90 140.7 77.5)">32</text>
<text x="143.3" y="77.5" transform="rotate(-90 143.3 77.5)">31</text>
<text x="145.8" y="77.5" transform="rotate(-90 145.8 77.5)">30</text>
<text x="148.3" y="77.5" transform="rotate(-90 148.3 77.5)">29</text>
<text x="150.9" y="77.5" transform="rotate(-90 150.9 77.5)">28</text>
<text x="153.4" y="77.5" transform="rotate(-90 153.4 77.5)">27</text>
<text x="156" y="77.5" transform="rotate(-90 156 77.5)">26</text>
<text x="158.5" y="77.5" transform="rotate(-90 158.5 77.5)">25</text>
<text x="220.9" y="73.4">5</text>
<text x="220.9" y="75.9">7</text>
<text x="229.8" y="73.4">6</text>
<text x="229.8" y="75.9">8</text>
<text x="77.2" y="83.3" transform="rotate(-90 77.2 83.3)">2</text>
<text x="220.3" y="81">11</text>
<text x="220.3" y="83.6">13</text>
<text x="220.9" y="78.5">9</text>
<text x="229.2" y="78.5">10</text>
<text x="229.2" y="81">12</text>
<text x="229.2" y="83.6">14</text>
<text x="220.3" y="86.1">15</text>
<text x="220.3" y="88.6">17</text>
<text x="229.2" y="86.1">16</text>
<text x="229.2" y="88.6">18</text>
<text x="132.6" y="93.7">1</text>
<text x="162.5" y="93.7">24</text>
<text x="220.3" y="91.2">19</text>
<text x="220.3" y="93.7">21</text>
<text x="229.2" y="91.2">20</text>
<text x="229.2" y="93.7">22</text>
<text x="132.6" y="96.3">2</text>
<text x="132.6" y="98.8">3</text>
<text x="132.6" y="101.3">4</text>
<text x="162.5" y="96.3">23</text>
<text x="162.5" y="98.8">22</text>
<text x="162.5" y="101.3">21</text>
<text x="220.3" y="96.3">23</text>
<text x="220.3" y="98.8">25</text>
<text x="220.3" y="101.3">27</text>
<text x="229.2" y="96.3">24</text>
<text x="229.2" y="98.8">26</text>
<text x="229.2" y="101.3">28</text>
<text x="132.6" y="103.9">5</text>
<text x="132.6" y="106.4">6</text>
<text x="162.5" y="103.9">20</text>
<text x="162.5" y="106.4">19</text>
<text x="220.3" y="103.9">29</text>
<text x="220.3" y="106.4">31</text>
<text x="229.2" y="103.9">30</text>
<text x="229.2" y="106.4">32</text>
<text x="132.6" y="109">7</text>
<text x="132.6" y="111.5">8</text>
<text x="162.5" y="109">18</text>
<text x="162.5" y="111.5">17</text>
<text x="220.3" y="109">33</text>
<text x="220.3" y="111.5">35</text>
<text x="229.2" y="109">34</text>
<text x="229.2" y="111.5">36</text>
<text x="220.3" y="114">37</text>
<text x="220.3" y="116.6">39</text>
<text x="229.2" y="114">38</text>
<text x="229.2" y="116.6">40</text>
<text x="138.2" y="127.7" transform="rotate(-90 138.2 127.7)">9</text>
<text x="140.7" y="128.3" transform="rotate(-90 140.7 128.3)">10</text>
<text x="143.3" y="128.3" transform="rotate(-90 143.3 128.3)">11</text>
<text x="145.8" y="128.3" transform="rotate(-90 145.8 128.3)">12</text>
<text x="148.3" y="128.3" transform="rotate(-90 148.3 128.3)">13</text>
<text x="150.9" y="128.3" transform="rotate(-90 150.9 128.3)">14</text>
<text x="153.4" y="128.3" transform="rotate(-90 153.4 128.3)">15</text>
<text x="156" y="128.3" transform="rotate(-90 156 128.3)">16</text>
</g>
<g font-size="1.8" fill="#0f0f0f">
<text x="88.9" y="75.9">TCXO_CLK</text>
<text x="234.9" y="80.9">OUT</text>
<text x="212.4" y="91.1">MOSI</text>
<text x="212.4" y="93.6">MISO</text>
<text x="234.9" y="93.6">RST</text>
<text x="176.5" y="96.2">DIO2</text>
<text x="213.2" y="96.2">SCK</text>
<text x="234.9" y="96.2">~{CS}</text>
<text x="176.5" y="106.3">MOSI</text>
<text x="176.5" y="103.8">~{CS}</text>
<text x="176.5" y="108.9">MISO</text>
<text x="176.5" y="111.4">SCK</text>
<text x="212.6" y="111.4">DIO2</text>
<text x="234.9" y="114">I_OUT</text>
<text x="234.9" y="116.5">I_IN</text>
<text x="127.9" y="123.8" transform="rotate(-90 127.9 123.8)">TCXO_CLK</text>
<text x="138.1" y="142.1" transform="rotate(-90 138.1 142.1)">RST</text>
<text x="140.6" y="142.3" transform="rotate(-90 140.6 142.3)">OUT</text>
<text x="148.2" y="142.1" transform="rotate(-90 148.2 142.1)">I_IN</text>
<text x="153.3" y="143.8" transform="rotate(-90 153.3 143.8)">I_OUT</text>
</g>
<g font-size="1.8" fill="#840084">
<text x="89" y="86.2">optional</text>
<text x="90" y="84.7">10K</text>
<text x="198.3" y="88.2">opt.for</text>
<text x="205.8" y="88.2">rx/tx</text>
<text x="203.4" y="102.5">opt.for</text>
<text x="210.8" y="102.5">rx/tx</text>
<text x="198.8" y="109.1">opt.for</text>
<text x="206.3" y="109.1">rx/tx</text>
</g>
</svg>
